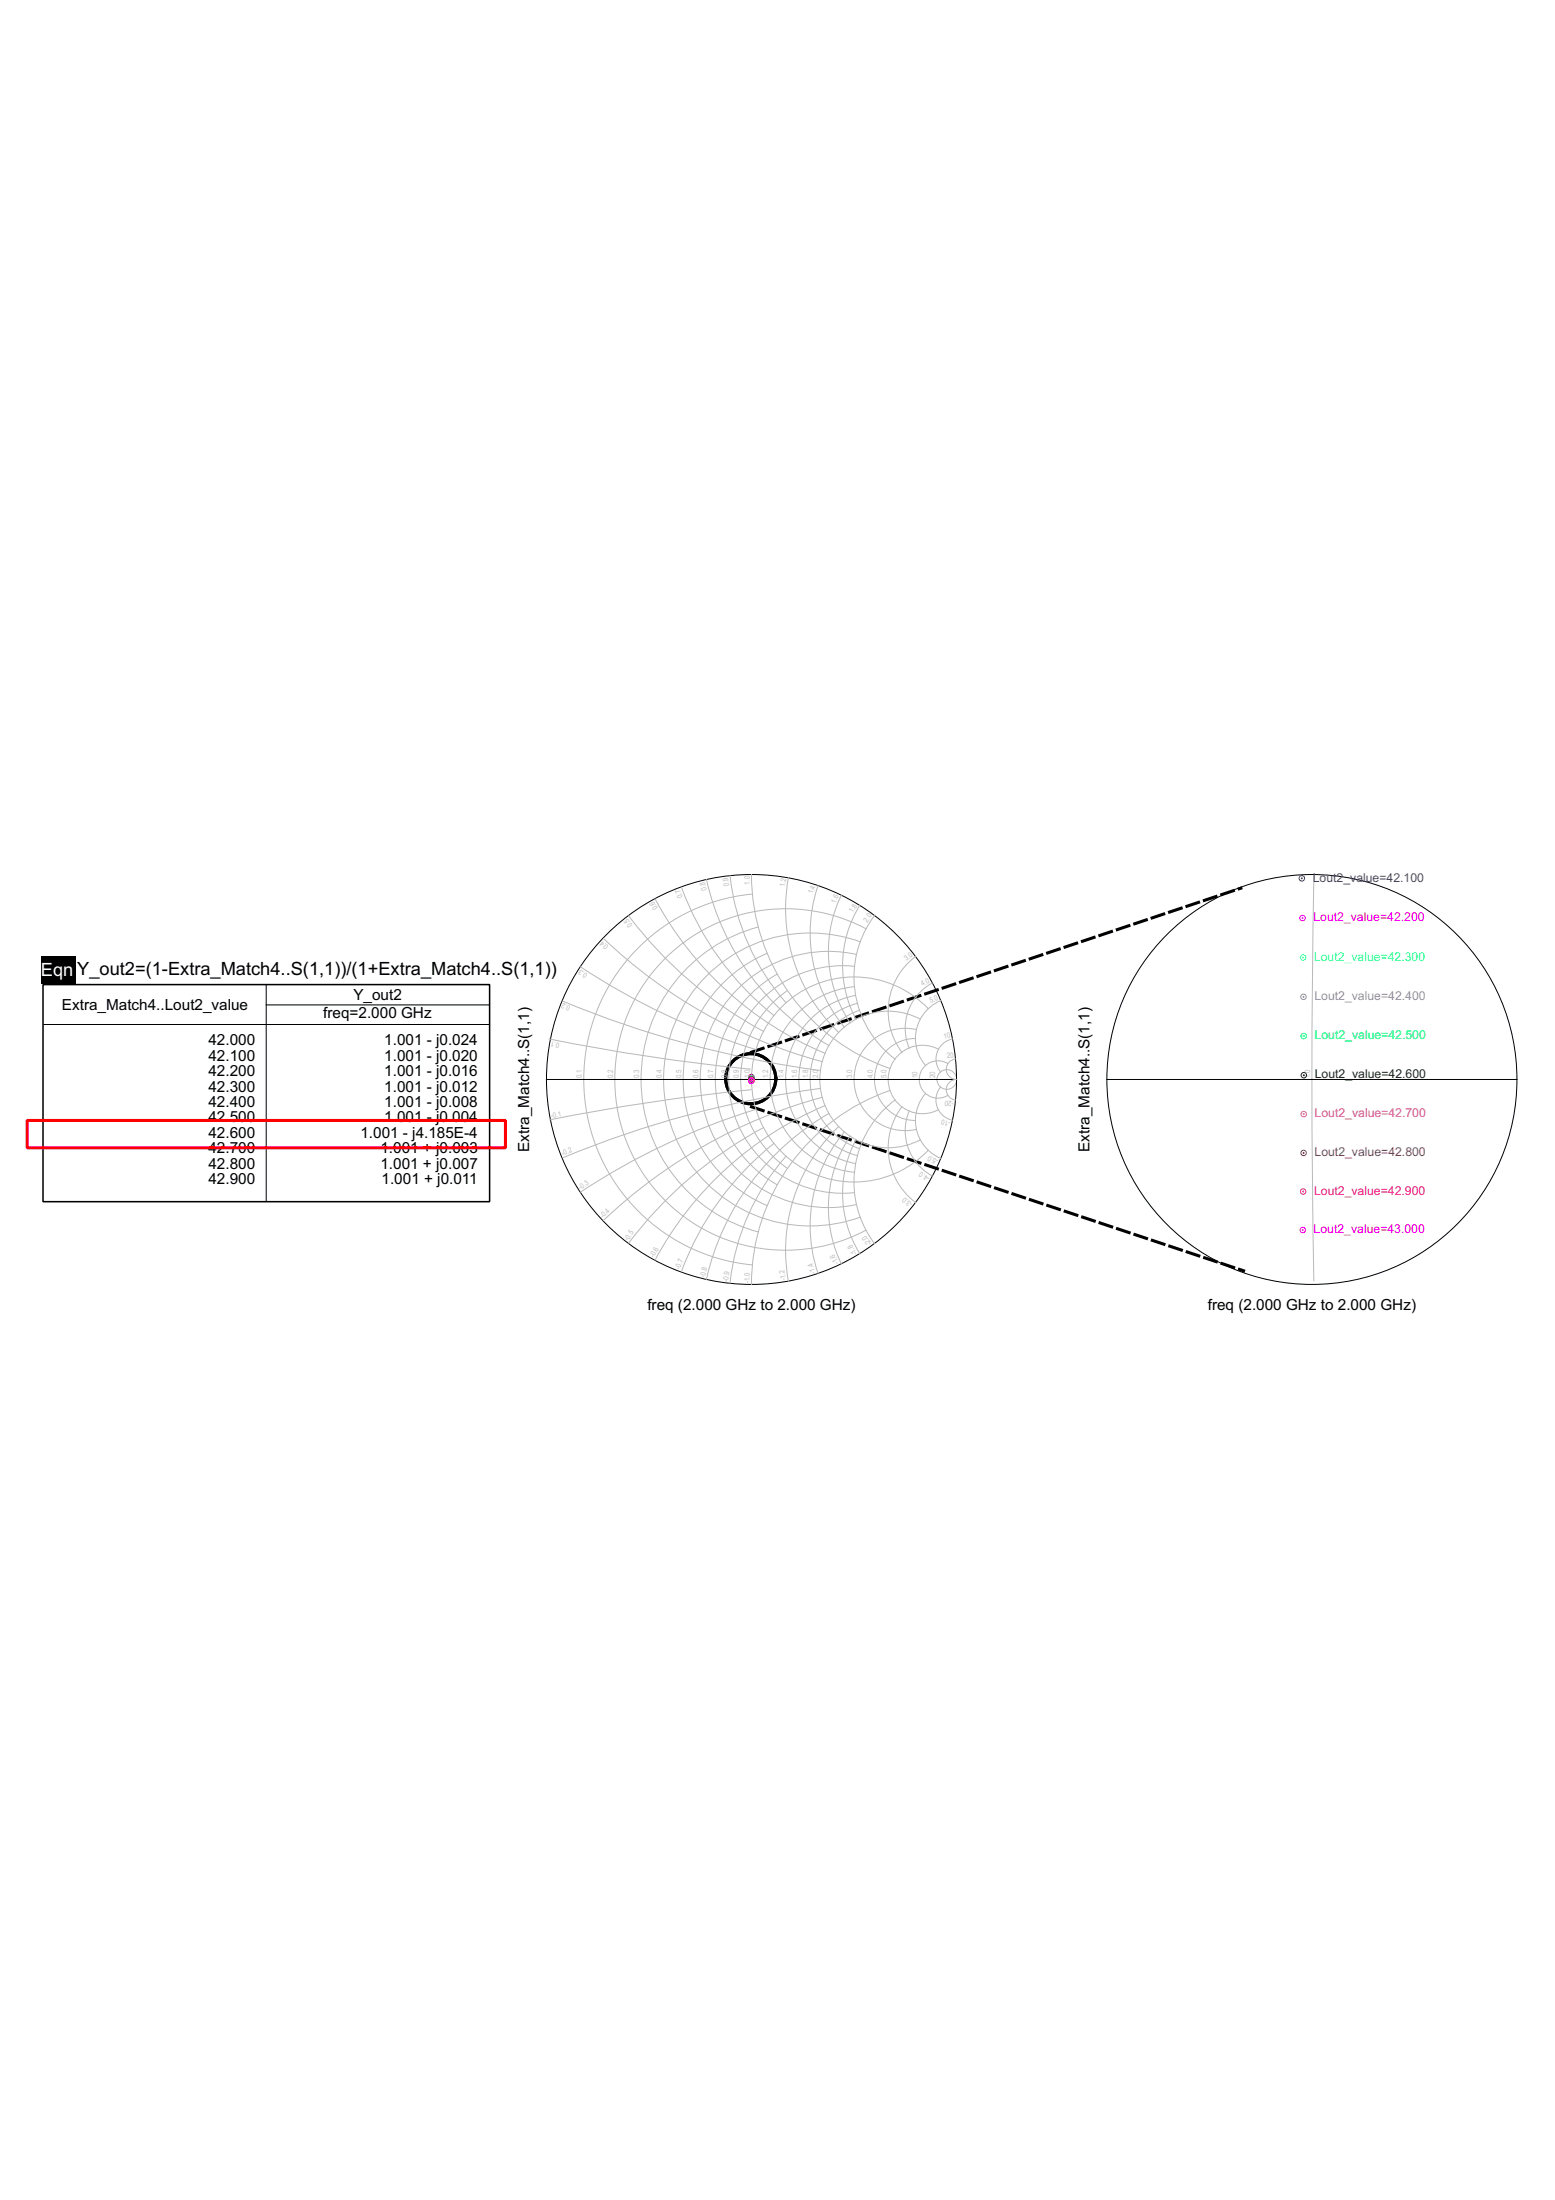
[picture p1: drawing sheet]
<svg xmlns="http://www.w3.org/2000/svg" width="210mm" height="297mm" viewBox="0 0 210 297" stroke-linecap="round" stroke-linejoin="round" font-family="sans-serif">
<circle cx="101.3" cy="145.6" r="3.4" fill="none" stroke="#000" stroke-width=".41"/>
<path d="M101.4 142.1l66.1-22.2M101.4 149.4l66.5 22.2" fill="none" stroke="#000" stroke-width=".41" stroke-dasharray="1.7 .8"/>
<path d="M177.4 118.4l-.3 27.3 .3 27.2" fill="none" stroke="#b8b8b8" stroke-width=".13"/>
<g fill="none" stroke="#000" stroke-width=".13">
<path d="M149.4 145.7h55.4"/>
<circle cx="177.1" cy="145.7" r="27.7"/>
</g>
<circle cx="175.7" cy="118.6" r=".13" fill="#00f"/>
<circle cx="175.7" cy="118.6" r=".37" fill="none" stroke="#00f" stroke-width=".13"/>
<circle cx="175.8" cy="124" r=".13" fill="#f0f"/>
<circle cx="175.8" cy="124" r=".37" fill="none" stroke="#f0f" stroke-width=".13"/>
<circle cx="175.9" cy="129.3" r=".13" fill="#0ff"/>
<circle cx="175.9" cy="129.3" r=".37" fill="none" stroke="#0ff" stroke-width=".13"/>
<circle cx="176" cy="134.6" r=".13" fill="#7b68ee"/>
<circle cx="176" cy="134.6" r=".37" fill="none" stroke="#7b68ee" stroke-width=".13"/>
<circle cx="176" cy="139.9" r=".13" fill="#0f0"/>
<circle cx="176" cy="139.9" r=".37" fill="none" stroke="#0f0" stroke-width=".13"/>
<circle cx="176" cy="145.2" r=".13" fill="#006400"/>
<circle cx="176" cy="145.2" r=".37" fill="none" stroke="#006400" stroke-width=".13"/>
<circle cx="176" cy="150.4" r=".13" fill="#cd5c5c"/>
<circle cx="176" cy="150.4" r=".37" fill="none" stroke="#cd5c5c" stroke-width=".13"/>
<circle cx="176" cy="155.7" r=".13" fill="#a0522d"/>
<circle cx="176" cy="155.7" r=".37" fill="none" stroke="#a0522d" stroke-width=".13"/>
<circle cx="175.9" cy="160.9" r=".13" fill="#ff1493"/>
<circle cx="175.9" cy="160.9" r=".37" fill="none" stroke="#ff1493" stroke-width=".13"/>
<circle cx="175.9" cy="166.1" r=".13" fill="#f0f"/>
<circle cx="175.9" cy="166.1" r=".37" fill="none" stroke="#f0f" stroke-width=".13"/>
<g fill="none" stroke="#b8b8b8" stroke-width=".13">
<path d="M92 119.8a39.6 39.6 0 0 0 12.5 17.3M95.4 118.8a34.6 34.6 0 0 0 16.5 22.4M98.6 118.2a30.6 30.6 0 0 0 7.5 17.2M101.4 118.1a27.7 27.7 0 0 0 18.7 26.2M106.4 118.5a23.1 23.1 0 0 0 6.8 20.9M110.4 119.6a19.8 19.8 0 0 0 3.6 19.1M76 135.2a137.4 137.4 0 0 0 34.7 9.3M78.4 130.5a91.8 91.8 0 0 0 23.6 11.2M81.5 126.7a69.1 69.1 0 0 0 29.5 16.6M84.9 123.7a55.6 55.6 0 0 0 18.2 15.6M88.4 121.4a46.3 46.3 0 0 0 23 20.8M101.5 120.7a25.1 25.1 0 0 0-22.7 25 25.1 25.1 0 0 0 22.7 25.1"/>
<path d="M102.4 125.2a21.3 21.3 0 0 0-15.9 20.5 21.3 21.3 0 0 0 15.9 20.6M103.6 128.7a18.5 18.5 0 0 0-11.4 17 18.5 18.5 0 0 0 11.4 17.1M104.9 131.5a16.3 16.3 0 0 0 0 28.5M106.3 133.7a14.6 14.6 0 0 0 0 24.1M113.6 120.9a17.3 17.3 0 0 0 1.2 17.2M115.3 133.2a12.6 12.6 0 0 0-11.3 12.5 12.6 12.6 0 0 0 11.3 12.6M115.3 130.5a15.4 15.4 0 0 0-16.9 15.2 15.4 15.4 0 0 0 16.9 15.3M115.5 134.4a11.5 11.5 0 0 0-9.5 11.3 11.5 11.5 0 0 0 9.5 11.4M115.6 128.9a17.3 17.3 0 0 0-21.1 16.8 17.3 17.3 0 0 0 21.1 16.9M115.7 135.5a10.6 10.6 0 0 0-7.9 10.2 10.6 10.6 0 0 0 7.9 10.3M116 136.4a9.9 9.9 0 0 0-6.6 9.3 9.9 9.9 0 0 0 6.6 9.4M116 122.3a15.4 15.4 0 0 0-.4 15.3"/>
<path d="M116.1 127.2a19.8 19.8 0 0 0-26.5 18.5 19.8 19.8 0 0 0 26.5 18.6M116.9 125.4a23.1 23.1 0 0 0-33.9 20.3 23.1 23.1 0 0 0 33.9 20.4M118 123.6a13.8 13.8 0 0 0 2.8 19.4M123.6 129.1a9.2 9.2 0 0 0-1.9 13M123.7 139a6.9 6.9 0 0 0-8.4 6.7 6.9 6.9 0 0 0 8.4 6.8M124.2 137.6a9.2 9.2 0 0 0-13.5 8.1 9.2 9.2 0 0 0 13.5 8.2M125.3 136.2a13.8 13.8 0 0 0-19.7-.3 13.8 13.8 0 0 0 0 19.7 13.8 13.8 0 0 0 19.7-.3M125.8 132.7a6.9 6.9 0 0 0-3.1 8.8M127 135.1a5.5 5.5 0 0 0-2.1 8.8M74.1 140.3a276.4 276.4 0 0 0 27.2 4.1M101.4 147.1a276.4 276.4 0 0 0-27.2 4.1M102 149.8a91.9 91.9 0 0 0-23.6 11.2"/>
<path d="M103.1 152.2a55.6 55.6 0 0 0-18.2 15.6M104.5 154.4a39.6 39.6 0 0 0-12.5 17.3M106.1 156.1a30.6 30.6 0 0 0-7.6 17.1M110.7 147a137.5 137.5 0 0 0-34.7 9.3M111 148.2a69.1 69.1 0 0 0-29.6 16.6M111.4 149.3a46.3 46.3 0 0 0-23 20.8M111.9 150.3a34.7 34.7 0 0 0-16.5 22.4M113.2 152.1a23 23 0 0 0-6.8 20.9M114 152.8a19.8 19.8 0 0 0-3.6 19.1M114.8 153.4a17.3 17.3 0 0 0-1.2 17.2M115.6 153.9a15.4 15.4 0 0 0 .4 15.3M120.1 147.2a27.7 27.7 0 0 0-18.7 26.2"/>
<path d="M120.8 148.5a13.8 13.8 0 0 0-2.8 19.4M121.7 149.4a9.2 9.2 0 0 0 1.9 13M122.7 150a6.9 6.9 0 0 0 3.1 8.8M123.6 140.2a5.5 5.5 0 0 0-5.6 5.5 5.5 5.5 0 0 0 5.6 5.6M124.9 147.6a5.5 5.5 0 0 0 2.1 8.8M126.7 141.7a4.6 4.6 0 0 0-6.8 4 4.6 4.6 0 0 0 6.8 4.1M127 146.8a2.78 2.78 0 0 0 1.6 4.4M128 143.6a2.52 2.52 0 0 0-3.9 2.1 2.52 2.52 0 0 0 3.9 2.2M128.6 140.3a2.77 2.77 0 0 0-1.6 4.4M129 143a1.39 1.39 0 0 0-1.3 1.4 1.39 1.39 0 0 0 1.4 1.3 1.39 1.39 0 0 0-1.4 1.4 1.39 1.39 0 0 0 1.3 1.4"/>
<circle cx="127.8" cy="145.7" r="1.33"/>
</g>
<g fill="none" stroke="#000" stroke-width=".13">
<path d="M73.8 145.7h55.3"/>
<circle cx="101.4" cy="145.7" r="27.7"/>
</g>
<circle cx="101.4" cy="145.4" r=".13" fill="#f00"/>
<circle cx="101.4" cy="145.4" r=".37" fill="none" stroke="#f00" stroke-width=".13"/>
<circle cx="101.4" cy="145.5" r=".13" fill="#00f"/>
<circle cx="101.4" cy="145.5" r=".37" fill="none" stroke="#00f" stroke-width=".13"/>
<circle cx="101.4" cy="145.5" r=".13" fill="#f0f"/>
<circle cx="101.4" cy="145.5" r=".37" fill="none" stroke="#f0f" stroke-width=".13"/>
<circle cx="101.4" cy="145.6" r=".13" fill="#0ff"/>
<circle cx="101.4" cy="145.6" r=".37" fill="none" stroke="#0ff" stroke-width=".13"/>
<circle cx="101.4" cy="145.6" r=".13" fill="#7b68ee"/>
<circle cx="101.4" cy="145.6" r=".37" fill="none" stroke="#7b68ee" stroke-width=".13"/>
<circle cx="101.4" cy="145.7" r=".13" fill="#0f0"/>
<circle cx="101.4" cy="145.7" r=".37" fill="none" stroke="#0f0" stroke-width=".13"/>
<circle cx="101.4" cy="145.7" r=".13" fill="#006400"/>
<circle cx="101.4" cy="145.7" r=".37" fill="none" stroke="#006400" stroke-width=".13"/>
<circle cx="101.4" cy="145.8" r=".13" fill="#cd5c5c"/>
<circle cx="101.4" cy="145.8" r=".37" fill="none" stroke="#cd5c5c" stroke-width=".13"/>
<circle cx="101.4" cy="145.9" r=".13" fill="#a0522d"/>
<circle cx="101.4" cy="145.9" r=".37" fill="none" stroke="#a0522d" stroke-width=".13"/>
<circle cx="101.4" cy="145.9" r=".13" fill="#ff1493"/>
<circle cx="101.4" cy="145.9" r=".37" fill="none" stroke="#ff1493" stroke-width=".13"/>
<circle cx="101.4" cy="146" r=".13" fill="#f0f"/>
<circle cx="101.4" cy="146" r=".37" fill="none" stroke="#f0f" stroke-width=".13"/>
<path d="M5.8 132.9h60.3v29.3h-60.3z" fill="none" stroke="#000" stroke-width=".21"/>
<path d="M5.9 138.3h60.1M35.9 133v29.1M35.9 135.7h30.1" fill="none" stroke="#000" stroke-width=".13"/>
<path d="M5.5 129.1h4.7v3.7h-4.7z" fill="#000"/>
<path d="M3.7 151.3h64.5v3.7h-64.5z" fill="none" stroke="#f00" stroke-width=".41"/>
<text font-size="2.5" fill="#fff" x="5.5" y="131.8">Eqn</text>
<text font-size="2.5" x="10.4" y="131.6">Y_out2=(1-Extra_Match4..S(1,1))/(1+Extra_Match4..S(1,1))</text>
<g font-size="2.1">
<text x="8.4" y="136.3">Extra_Match4..Lout2_value</text>
<text x="43.6" y="137.4">freq=2.000 GHz</text>
<text x="47.7" y="135">Y_out2</text>
<text x="28.1" y="141.1">42.000</text>
<text x="28.1" y="143.2">42.100</text>
<text x="51.9" y="141.1">1.001 - j0.024</text>
<text x="51.9" y="143.2">1.001 - j0.020</text>
<text x="28.1" y="145.3">42.200</text>
<text x="28.1" y="147.4">42.300</text>
<text x="28.1" y="149.5">42.400</text>
<text x="51.9" y="145.3">1.001 - j0.016</text>
<text x="51.9" y="147.4">1.001 - j0.012</text>
<text x="51.9" y="149.5">1.001 - j0.008</text>
<text x="28.1" y="151.5">42.500</text>
<text x="28.1" y="153.6">42.600</text>
<text x="28.1" y="155.7">42.700</text>
<text x="48.7" y="153.6">1.001 - j4.185E-4</text>
<text x="51.4" y="155.7">1.001 + j0.003</text>
<text x="51.9" y="151.5">1.001 - j0.004</text>
<text x="71.4" y="155.5" transform="rotate(-90 71.4 155.5)">Extra_Match4..S(1,1)</text>
<text x="147.1" y="155.5" transform="rotate(-90 147.1 155.5)">Extra_Match4..S(1,1)</text>
<text x="28.1" y="157.8">42.800</text>
<text x="28.1" y="159.9">42.900</text>
<text x="51.4" y="157.8">1.001 + j0.007</text>
<text x="51.5" y="159.9">1.001 + j0.011</text>
<text x="87.4" y="176.8">freq (2.000 GHz to 2.000 GHz)</text>
<text x="163" y="176.8">freq (2.000 GHz to 2.000 GHz)</text>
</g>
<text font-size="1.7" fill="#00f" x="177.2" y="119">Lout2_value=42.100</text>
<g font-size="1.7" fill="#f0f">
<text x="177.3" y="124.4">Lout2_value=42.200</text>
<text x="177.3" y="166.5">Lout2_value=43.000</text>
</g>
<text font-size="1.7" fill="#0ff" x="177.4" y="129.7">Lout2_value=42.300</text>
<text font-size="1.7" fill="#7b68ee" x="177.4" y="135">Lout2_value=42.400</text>
<text font-size="1.7" fill="#0f0" x="177.5" y="140.3">Lout2_value=42.500</text>
<text font-size="1.7" fill="#006400" x="177.5" y="145.6">Lout2_value=42.600</text>
<text font-size="1.7" fill="#cd5c5c" x="177.5" y="150.9">Lout2_value=42.700</text>
<text font-size="1.7" fill="#ff1493" x="177.4" y="161.3">Lout2_value=42.900</text>
<text font-size="1.7" fill="#a0522d" x="177.4" y="156.1">Lout2_value=42.800</text>
<g font-size="1" fill="#b8b8b8">
<text x="98.4" y="119.6" transform="rotate(-96 98.4 119.6)">0.9</text>
<text x="101.2" y="119.4" transform="rotate(-90 101.2 119.4)">1.0</text>
<text x="105.9" y="119.8" transform="rotate(-80 105.9 119.8)">1.2</text>
<text x="85.4" y="124.8" transform="rotate(-127 85.4 124.8)">0.5</text>
<text x="88.8" y="122.6" transform="rotate(-118 88.8 122.6)">0.6</text>
<text x="92.2" y="121.1" transform="rotate(-110 92.2 121.1)">0.7</text>
<text x="95.4" y="120.1" transform="rotate(-103 95.4 120.1)">0.8</text>
<text x="109.7" y="120.8" transform="rotate(-71 109.7 120.8)">1.4</text>
<text x="112.8" y="122" transform="rotate(-64 112.8 122)">1.6</text>
<text x="115.1" y="123.3" transform="rotate(-58 115.1 123.3)">1.8</text>
<text x="117" y="124.6" transform="rotate(-53 117 124.6)">2.0</text>
<text x="79.3" y="131.5" transform="rotate(-147 79.3 131.5)">0.3</text>
<text x="82.2" y="127.8" transform="rotate(-136 82.2 127.8)">0.4</text>
<text x="122.3" y="129.8" transform="rotate(-37 122.3 129.8)">3.0</text>
<text x="77" y="135.9" transform="rotate(-157 77 135.9)">0.2</text>
<text x="124.5" y="133.2" transform="rotate(-28 124.5 133.2)">4.0</text>
<text x="125.6" y="135.4" transform="rotate(-23 125.6 135.4)">5.0</text>
<text x="75.6" y="140.8" transform="rotate(-169 75.6 140.8)">0.1</text>
<text x="127.4" y="140.3" transform="rotate(-11 127.4 140.3)">10</text>
<text x="127.8" y="142.9" transform="rotate(-6 127.8 142.9)">20</text>
<text x="78.6" y="145.6" transform="rotate(-90 78.6 145.6)">0.1</text>
<text x="82.7" y="145.6" transform="rotate(-90 82.7 145.6)">0.2</text>
<text x="86.3" y="145.6" transform="rotate(-90 86.3 145.6)">0.3</text>
<text x="89.3" y="145.6" transform="rotate(-90 89.3 145.6)">0.4</text>
<text x="92" y="145.6" transform="rotate(-90 92 145.6)">0.5</text>
<text x="94.3" y="145.6" transform="rotate(-90 94.3 145.6)">0.6</text>
<text x="96.3" y="145.6" transform="rotate(-90 96.3 145.6)">0.7</text>
<text x="98.1" y="145.6" transform="rotate(-90 98.1 145.6)">0.8</text>
<text x="99.7" y="145.6" transform="rotate(-90 99.7 145.6)">0.9</text>
<text x="101.2" y="145.6" transform="rotate(-90 101.2 145.6)">1.0</text>
<text x="103.7" y="145.6" transform="rotate(-90 103.7 145.6)">1.2</text>
<text x="105.8" y="145.6" transform="rotate(-90 105.8 145.6)">1.4</text>
<text x="107.6" y="145.6" transform="rotate(-90 107.6 145.6)">1.6</text>
<text x="109.1" y="145.6" transform="rotate(-90 109.1 145.6)">1.8</text>
<text x="110.4" y="145.6" transform="rotate(-90 110.4 145.6)">2.0</text>
<text x="115" y="145.6" transform="rotate(-90 115 145.6)">3.0</text>
<text x="117.8" y="145.6" transform="rotate(-90 117.8 145.6)">4.0</text>
<text x="119.6" y="145.6" transform="rotate(-90 119.6 145.6)">5.0</text>
<text x="123.8" y="145.6" transform="rotate(-90 123.8 145.6)">10</text>
<text x="126.2" y="145.6" transform="rotate(-90 126.2 145.6)">20</text>
<text x="128.8" y="148.7" transform="rotate(-174 128.8 148.7)">-20</text>
<text x="176.8" y="145.6" transform="rotate(-90 176.8 145.6)">1.0</text>
<text x="74.4" y="151" transform="rotate(-11 74.4 151)">-0.1</text>
<text x="128.3" y="151.4" transform="rotate(-169 128.3 151.4)">-10</text>
<text x="76" y="156.1" transform="rotate(-23 76 156.1)">-0.2</text>
<text x="78.4" y="160.7" transform="rotate(-33 78.4 160.7)">-0.3</text>
<text x="125.6" y="158.9" transform="rotate(-152 125.6 158.9)">-4.0</text>
<text x="126.7" y="156.5" transform="rotate(-157 126.7 156.5)">-5.0</text>
<text x="81.4" y="164.5" transform="rotate(-44 81.4 164.5)">-0.4</text>
<text x="84.7" y="167.6" transform="rotate(-53 84.7 167.6)">-0.5</text>
<text x="117.7" y="167.9" transform="rotate(-127 117.7 167.9)">-2.0</text>
<text x="123.3" y="162.4" transform="rotate(-143 123.3 162.4)">-3.0</text>
<text x="88.3" y="169.9" transform="rotate(-62 88.3 169.9)">-0.6</text>
<text x="91.8" y="171.5" transform="rotate(-70 91.8 171.5)">-0.7</text>
<text x="95.2" y="172.5" transform="rotate(-77 95.2 172.5)">-0.8</text>
<text x="98.3" y="173.1" transform="rotate(-84 98.3 173.1)">-0.9</text>
<text x="101.2" y="173.2" transform="rotate(-90 101.2 173.2)">-1.0</text>
<text x="106.1" y="172.8" transform="rotate(-100 106.1 172.8)">-1.2</text>
<text x="110.1" y="171.8" transform="rotate(-109 110.1 171.8)">-1.4</text>
<text x="113.3" y="170.5" transform="rotate(-116 113.3 170.5)">-1.6</text>
<text x="115.7" y="169.2" transform="rotate(-122 115.7 169.2)">-1.8</text>
</g>
</svg>
